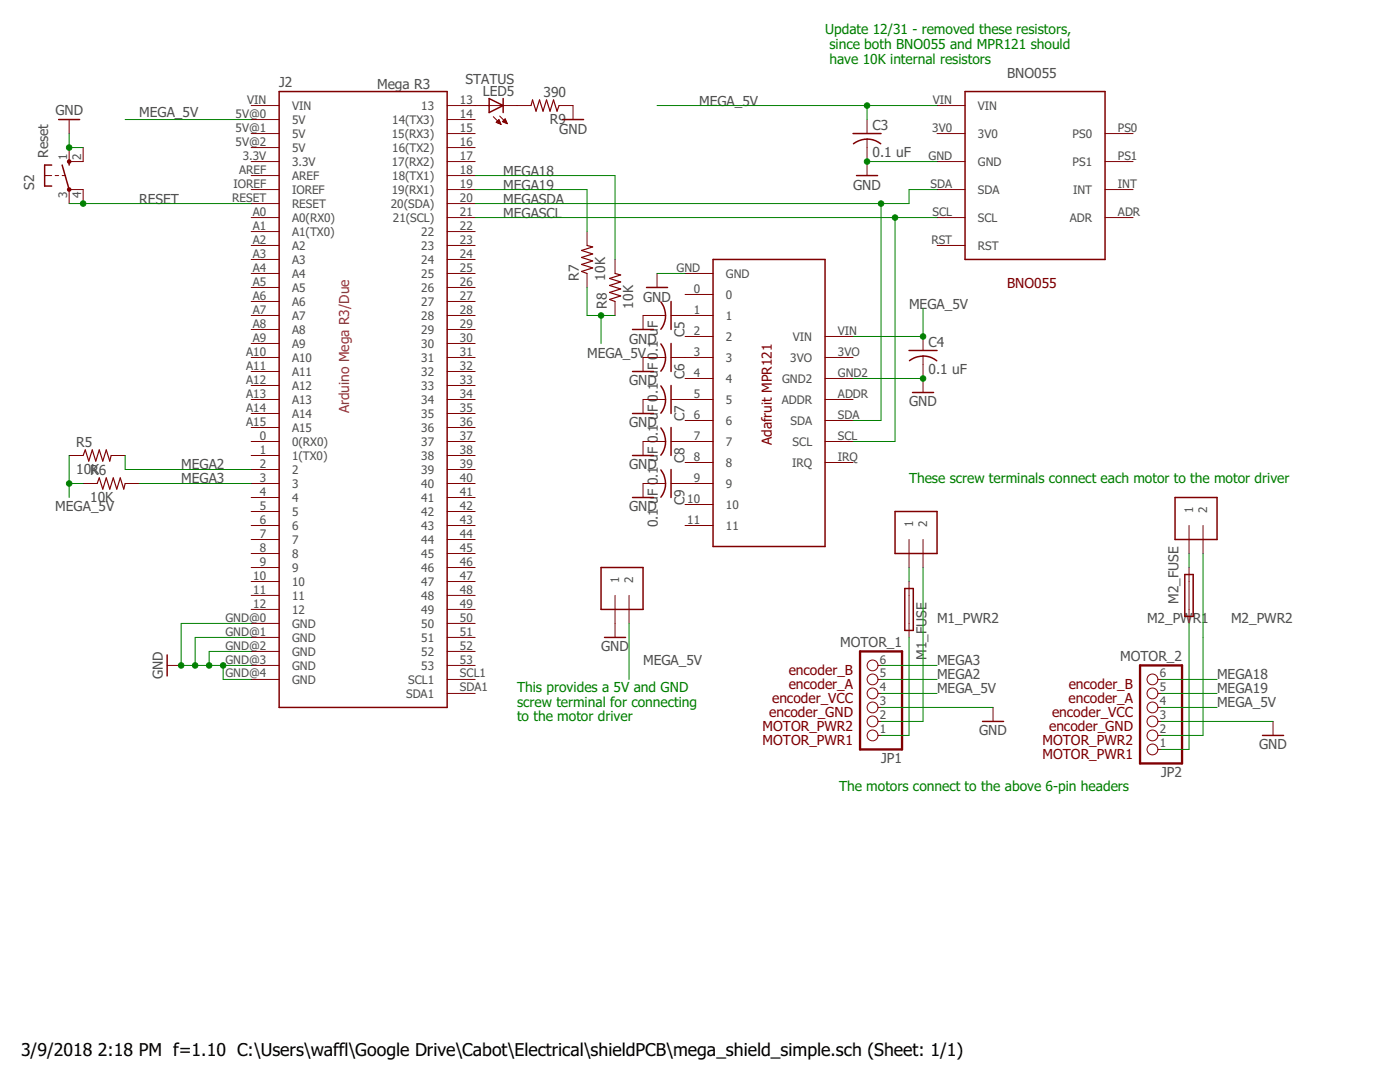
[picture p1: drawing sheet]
<svg xmlns="http://www.w3.org/2000/svg" width="279mm" height="216mm" viewBox="0 0 279 216" stroke-linecap="round" stroke-linejoin="round" font-family="sans-serif">
<g fill="none" stroke="#800000" stroke-width=".3">
<path d="M55.7 18.3h33.5v122.9h-33.5zM97.6 19.7l2.8 1.4-2.8 1.4zM100.4 19.7v2.8M192.6 18.3h27.9v33.5h-27.9zM10.3 32.9h-1.4v4.2h1.4M11.7 23.9h4.2M12.4 32.9l1.4 4.9M13.8 32.2v.7M112.3 23.9h4.2M170.2 26.6h5.6M170.9 35h4.2M173 27.7a4.4 4.4 0 0 1 2.8 1"/>
<path d="M173 27.8a4.5 4.5 0 0 0-2.7 .9M129 57.4h4.2M142.3 51.8h22.4v57.3h-22.4zM126.2 65.7h4.2M126.2 74.1h4.2M131.9 60.2a4.5 4.5 0 0 1 0 5.5M131.9 68.6a4.4 4.4 0 0 1 0 5.5M131.9 77a4.4 4.4 0 0 1 0 5.4M133.9 60.2v5.5M133.9 68.5v5.6M133.9 76.9v5.6M181.4 69.9h5.6"/>
<path d="M181.5 72a4.4 4.4 0 0 1 5.4 0M182.1 78.3h4.2M126.2 82.5h4.2M126.2 90.9h4.2M126.2 99.3h4.2M131.9 85.4a4.4 4.4 0 0 1 0 5.4M131.9 93.8a4.4 4.4 0 0 1 0 5.4M133.9 85.3v5.6M133.9 93.7v5.6M234.5 99.3h8.4v8.4h-8.4zM120 113.2h8.3v8.4h-8.3zM178.6 102.1h8.4v8.3h-8.4z"/>
<path d="M180.6 117.4h1.7v8.4h-1.7zM236.5 114.6h1.6v8.4h-1.6zM33.4 130.7v4.2M120.6 127.2h4.2M196.1 144h4.2M252 146.7h4.2"/>
</g>
<g fill="none" stroke="#800000" stroke-width=".2">
<path d="M8.9 35h1.4M11 35h.7M12.4 35h.7M13.8 29.4v2.8h2.8v-2.8M13.8 23.9v2.7M50.1 23.9h5.6M50.1 26.6h5.6M50.1 29.4h5.6M50.1 32.2h5.6M50.1 35h5.6M50.1 21.1h5.6M50.1 37.8h5.6"/>
<path d="M89.2 23.9h5.6M89.2 26.6h5.6M89.2 29.4h5.6M89.2 32.2h5.6M89.2 35h5.6M89.2 21.1h16.8M89.2 37.8h5.6M98.4 23.3l1.6 1.5M99 24.4l.6-.5 .4 .9zM99.1 24.4h.7M99.2 24.2h.5M99.2 24.5h.6"/>
<path d="M99.3 24.1h.4M99.5 24h.1M99.5 24.6h.4M99.7 23.2l1.5 1.5M99.9 24.8h.1M100.3 24.2h.7M100.4 24.1h.6M100.5 24.4h.6M100.6 24h.3M100.7 23.8h.2M100.8 24.5h.4M100.8 23.7l.4 1-.9-.4z"/>
<path d="M101.1 24.6h.1M111.6 21.1h2.8v2.8M173 23.9v2.7M173 27.8v7.2M187 26.6h5.6M187 32.2h5.6M187 21.1h5.6M187 37.8h5.6M220.5 26.6h5.6M220.5 32.2h5.6M220.5 37.8h5.6M13.8 40.6v-2.8h2.8v2.8"/>
<path d="M50.1 40.6h5.6M50.1 43.4h5.6M50.1 46.2h5.6M50.1 49h5.6M50.1 51.8h5.6M50.1 54.6h5.6M50.1 57.4h5.6M89.2 40.6h5.6M89.2 43.4h5.6M89.2 46.2h5.6M89.2 49h5.6M89.2 51.8h5.6"/>
<path d="M89.2 54.6h5.6M89.2 57.4h5.6M117.2 46.2v2.8M117.2 54.6v2.8M122.7 51.8v2.8M131.1 54.6v2.8M136.7 54.6h5.6M136.7 58.8h5.6M187 43.4h5.6M187 49h5.6M220.5 43.4h5.6M50.1 60.2h5.6"/>
<path d="M50.1 62.9h5.6M50.1 65.7h5.6M50.1 68.5h5.6M50.1 71.3h5.6M50.1 74.1h5.6M50.1 76.9h5.6M50.1 79.7h5.6M89.2 60.2h5.6M89.2 62.9h5.6M89.2 65.7h5.6M89.2 68.5h5.6M89.2 71.3h5.6"/>
<path d="M89.2 74.1h5.6M89.2 76.9h5.6M89.2 79.7h5.6M122.7 60.2v2.7M132.8 62.9h-4.5v2.8M132.8 71.3h-4.5v2.8M132.8 79.7h-4.5v2.8M133.9 62.9h8.4M133.9 71.3h8.4M133.9 79.7h8.4M136.7 67.1h5.6M136.7 75.5h5.6"/>
<path d="M164.7 71.3h5.5M164.7 79.7h5.5M164.7 67.1h5.5M164.7 75.5h5.5M184.2 67.1v2.8M184.2 71.1v7.2M13.8 90.9h2.8M16.6 96.5h2.8M22.2 90.9h2.8M25 96.5h2.8M50.1 82.5h5.6M50.1 85.3h5.6"/>
<path d="M50.1 90.9h5.6M50.1 93.7h5.6M50.1 96.5h5.6M50.1 99.3h5.6M50.1 88.1h5.6M89.2 82.5h5.6M89.2 85.3h5.6M89.2 90.9h5.6M89.2 93.7h5.6M89.2 96.5h5.6M89.2 99.3h5.6M89.2 88.1h5.6"/>
<path d="M132.8 96.5h-4.5v2.8M132.8 88.1h-4.5v2.8M133.9 96.5h8.4M133.9 88.1h8.4M136.7 83.9h5.6M136.7 92.3h5.6M164.7 88.1h5.5M164.7 83.9h5.5M164.7 92.3h5.5M50.1 102.1h5.6M50.1 104.9h5.6M50.1 107.7h5.6"/>
<path d="M50.1 110.4h5.6M50.1 113.2h5.6M50.1 116h5.6M50.1 118.8h5.6M89.2 102.1h5.6M89.2 104.9h5.6M89.2 107.7h5.6M89.2 110.4h5.6M89.2 113.2h5.6M89.2 116h5.6M89.2 118.8h5.6M122.7 118.8v8.4"/>
<path d="M125.5 118.8v5.6M136.7 104.9h5.6M136.7 100.7h5.6M181.4 107.7v5.5M181.4 116v11.2M184.2 107.7v5.5M237.3 104.9v5.5M237.3 113.2v11.2M240.1 104.9v5.5M33.4 132.8h2.8M50.1 135.6h5.6M50.1 121.6h5.6"/>
<path d="M50.1 124.4h5.6M50.1 127.2h5.6M50.1 130h5.6M50.1 132.8h5.6M89.2 135.6h5.6M89.2 121.6h5.6M89.2 124.4h5.6M89.2 127.2h5.6M89.2 130h5.6M89.2 132.8h5.6M89.2 138.4h5.6M175.2 135.6h.6"/>
<path d="M175.2 132.8h.6M175.2 138.4h.6M231.1 135.6h.6M231.1 138.4h.6M175.2 146.7h.6M175.2 144h.6M175.2 141.2h.6M198.2 141.2v2.8M231.1 146.7h.6M231.1 144h.6M231.1 141.2h.6M231.1 149.5h.6"/>
<path d="M254.1 144v2.7"/>
<circle cx="174.1" cy="132.8" r="1.08"/>
<circle cx="174.1" cy="135.6" r="1.08"/>
<circle cx="174.1" cy="138.4" r="1.08"/>
<circle cx="230" cy="138.4" r="1.08"/>
<circle cx="230" cy="135.6" r="1.08"/>
<circle cx="174.1" cy="144" r="1.08"/>
<circle cx="174.1" cy="141.2" r="1.08"/>
<circle cx="174.1" cy="146.7" r="1.08"/>
<circle cx="230" cy="149.5" r="1.08"/>
<circle cx="230" cy="141.2" r="1.08"/>
<circle cx="230" cy="144" r="1.08"/>
<circle cx="230" cy="146.7" r="1.08"/>
</g>
<path d="M106 21.1l.3-1.2 .7 2.3 .7-2.3 .7 2.3 .7-2.3 .7 2.3 .7-2.3 .7 2.3 .4-1.1M117.2 49l1.1 .3-2.2 .7 2.2 .7-2.2 .7 2.2 .7-2.2 .7 2.2 .7-2.2 .7 1.1 .4M122.7 54.6l1.2 .3-2.3 .7 2.3 .7-2.3 .7 2.3 .7-2.3 .7 2.3 .7-2.3 .7 1.1 .4M16.6 90.9l.4-1.1 .7 2.2 .7-2.2 .7 2.2 .7-2.2 .7 2.2 .7-2.2 .7 2.2 .3-1.1M19.4 96.5l.4-1.1 .7 2.2 .7-2.2 .7 2.2 .7-2.2 .7 2.2 .7-2.2 .7 2.2 .3-1.1" fill="none" stroke="#800000" stroke-width=".23"/>
<g fill="#800000" stroke="#800000" stroke-width=".2">
<circle cx="13.8" cy="37.8" r=".36"/>
<circle cx="13.8" cy="32.2" r=".37"/>
</g>
<path d="M171.6 130h8.4v19.5h-8.4zM227.5 132.8h8.4v19.5h-8.4z" fill="none" stroke="#800000" stroke-width=".47"/>
<g fill="none" stroke="#008000" stroke-width=".2">
<path d="M13.8 26.6v2.8h2.8M25 23.9h25.1M94.8 37.8h22.4v8.4M94.8 35h27.9v16.8M131.1 21.1h55.9M173 32.2h14M173 21.1v2.8M187 37.8h-5.6v2.8h-86.6M13.8 40.6h36.3M94.8 43.4h92.2M117.2 57.4v5.5h5.5M131.1 54.6h5.6"/>
<path d="M175.8 40.6v43.3h-5.6M178.6 43.4v44.7h-8.4M120 62.9v5.6M170.2 75.5h14M184.2 61.6v5.5h-14M13.8 90.9v8.4M13.8 96.5h2.8M25 90.9v2.8h25.1M27.8 96.5h22.3M181.4 113.2v2.8M184.2 113.2v30.8h-8.4M237.3 110.4v2.8"/>
<path d="M240.1 110.4v36.3h-8.4M44.5 132.8v2.8h5.6M50.1 124.4h-13.9v8.4h13.9M50.1 130h-8.4v2.8M50.1 127.2h-11.2v5.6M125.5 124.4v11.2M175.8 132.8h11.2M175.8 135.6h11.2M175.8 138.4h11.2M181.4 127.2v19.5h-5.6M231.7 135.6h11.2M231.7 138.4h11.2"/>
<path d="M237.3 124.4v25.1h-5.6M175.8 141.2h22.4M231.7 141.2h11.2M231.7 144h22.4"/>
</g>
<g fill="#008000" stroke="#008000" stroke-width=".2">
<circle cx="44.5" cy="132.8" r=".55"/>
<circle cx="41.7" cy="132.8" r=".55"/>
<circle cx="38.9" cy="132.8" r=".55"/>
<circle cx="36.2" cy="132.8" r=".55"/>
<circle cx="173" cy="32.2" r=".55"/>
<circle cx="13.8" cy="29.4" r=".55"/>
<circle cx="184.2" cy="75.5" r=".55"/>
<circle cx="175.8" cy="40.6" r=".55"/>
<circle cx="16.6" cy="40.6" r=".55"/>
<circle cx="178.6" cy="43.4" r=".55"/>
<circle cx="173" cy="21.1" r=".55"/>
<circle cx="13.8" cy="96.5" r=".55"/>
<circle cx="120" cy="62.9" r=".55"/>
<circle cx="184.2" cy="67.1" r=".55"/>
</g>
<g font-size="3.5">
<text x="4.2" y="210.7">3/9/2018</text>
<text x="19.6" y="210.7">2:18 PM f=1.10 C:\Users\waffl\Google Drive\Cabot\Electrical\shieldPCB\mega_shield_simple.sch (Sheet: 1/1)</text>
</g>
<g font-size="2.8" fill="#008000">
<text x="164.7" y="6.8">Update 12/31 - removed these resistors,</text>
<text x="165.5" y="9.7">since both BNO055 and MPR121 should</text>
<text x="165.5" y="12.7">have 10K internal resistors</text>
<text x="181.4" y="96.5">These screw terminals connect each motor to the motor driver</text>
<text x="103.2" y="138.1">This provides a 5V and GND</text>
<text x="103.2" y="141">screw terminal for connecting</text>
<text x="103.2" y="144">to the motor driver</text>
<text x="167.5" y="157.9">The motors connect to the above 6-pin headers</text>
</g>
<g font-size="2.8" fill="#505050">
<text x="55.7" y="17.4">J2</text>
<text x="75.3" y="17.7">Mega R3</text>
<text x="92.9" y="16.7">STATUS</text>
<text x="201" y="15.5">BNO055</text>
<text x="11" y="23">GND</text>
<text x="27.8" y="23.3">MEGA_5V</text>
<text x="96.4" y="19.1">LED5</text>
<text x="108.5" y="19.4">390</text>
<text x="139.5" y="21.1">MEGA_5V</text>
<text x="109.8" y="24.7">R9</text>
<text x="111.6" y="26.6">GND</text>
<text x="174.2" y="25.9">C3</text>
<text x="9.6" y="31.5" transform="rotate(-90 9.6 31.5)">Reset</text>
<text x="100.4" y="35">MEGA18</text>
<text x="174.2" y="31.3">0.1 uF</text>
<text x="6.8" y="37.8" transform="rotate(-90 6.8 37.8)">S2</text>
<text x="27.8" y="40.6">RESET</text>
<text x="100.4" y="40.6">MEGASDA</text>
<text x="100.4" y="37.8">MEGA19</text>
<text x="170.2" y="37.8">GND</text>
<text x="100.4" y="43.4">MEGASCL</text>
<text x="115.5" y="56" transform="rotate(-90 115.5 56)">R7</text>
<text x="120.8" y="56" transform="rotate(-90 120.8 56)">10K</text>
<text x="121.1" y="61.6" transform="rotate(-90 121.1 61.6)">R8</text>
<text x="126.4" y="61.6" transform="rotate(-90 126.4 61.6)">10K</text>
<text x="128.3" y="60.2">GND</text>
<text x="181.4" y="61.6">MEGA_5V</text>
<text x="117.2" y="71.3">MEGA_5V</text>
<text x="125.5" y="68.5">GND</text>
<text x="136.6" y="67.2" transform="rotate(-90 136.6 67.2)">C5</text>
<text x="185.3" y="69.2">C4</text>
<text x="125.5" y="76.9">GND</text>
<text x="136.6" y="75.6" transform="rotate(-90 136.6 75.6)">C6</text>
<text x="185.3" y="74.5">0.1 uF</text>
<text x="136.6" y="84" transform="rotate(-90 136.6 84)">C7</text>
<text x="181.4" y="81.1">GND</text>
<text x="15.2" y="89.2">R5</text>
<text x="125.5" y="85.3">GND</text>
<text x="15.2" y="94.5">10R6</text>
<text x="18.2" y="94.5">K</text>
<text x="36.2" y="93.7">MEGA2</text>
<text x="125.5" y="93.7">GND</text>
<text x="136.6" y="92.4" transform="rotate(-90 136.6 92.4)">C8</text>
<text x="18" y="100.1">10K</text>
<text x="36.2" y="96.5">MEGA3</text>
<text x="136.6" y="100.7" transform="rotate(-90 136.6 100.7)">C9</text>
<text x="11" y="102.1">MEGA_5V</text>
<text x="125.5" y="102.1">GND</text>
<text x="131.3" y="105.3" transform="rotate(-90 131.3 105.3)">0.1 uF 0.1 uF 0.1 uF 0.1 uF 0.1 uF</text>
<text x="187" y="124.4">M1_PWR2</text>
<text x="228.9" y="124.4">M2_PW</text>
<text x="235.2" y="120.5" transform="rotate(-90 235.2 120.5)">M2_FUSE</text>
<text x="238" y="124.4">R1</text>
<text x="245.7" y="124.4">M2_PWR2</text>
<text x="120" y="130">GND</text>
<text x="167.7" y="129.1">MOTOR_1</text>
<text x="184.9" y="131.6" transform="rotate(-90 184.9 131.6)">M1_FUSE</text>
<text x="223.6" y="131.9">MOTOR_2</text>
<text x="32.5" y="135.5" transform="rotate(-90 32.5 135.5)">GND</text>
<text x="128.3" y="132.8">MEGA_5V</text>
<text x="187" y="135.6">MEGA2</text>
<text x="187" y="132.8">MEGA3</text>
<text x="242.9" y="135.6">MEGA18</text>
<text x="187" y="138.4">MEGA_5V</text>
<text x="242.9" y="138.4">MEGA19</text>
<text x="242.9" y="141.2">MEGA_5V</text>
<text x="195.4" y="146.8">GND</text>
<text x="251.3" y="149.5">GND</text>
<text x="175.9" y="152.2">JP1</text>
<text x="231.7" y="155">JP2</text>
</g>
<g font-size="2.8" fill="#800000">
<text x="201" y="57.4">BNO055</text>
<text x="154" y="88.8" transform="rotate(-90 154 88.8)">Adafruit MPR121</text>
<text x="157.4" y="137.5">encoder_A</text>
<text x="157.4" y="134.7">encoder_B</text>
<text x="213.3" y="137.5">encoder_B</text>
<text x="153.5" y="143.1">encoder_GND</text>
<text x="154.1" y="140.3">encoder_VCC</text>
<text x="210" y="143.1">encoder_VCC</text>
<text x="213.3" y="140.3">encoder_A</text>
<text x="152.2" y="148.7">MOTOR_PWR1</text>
<text x="152.2" y="145.9">MOTOR_PWR2</text>
<text x="208.1" y="148.7">MOTOR_PWR2</text>
<text x="209.4" y="145.9">encoder_GND</text>
<text x="208.1" y="151.5">MOTOR_PWR1</text>
</g>
<text font-size="2.8" fill="#800080" x="69.7" y="82.5" transform="rotate(-90 69.7 82.5)">Arduino Mega R3/Due</text>
<g font-size="2.3" fill="#505050">
<text x="47" y="23.5">5V@0</text>
<text x="49.3" y="20.7">VIN</text>
<text x="58.3" y="21.9">VIN</text>
<text x="84.1" y="21.9">13</text>
<text x="91.8" y="20.7">13</text>
<text x="91.8" y="23.5">14</text>
<text x="186.2" y="20.7">VIN</text>
<text x="195.2" y="21.9">VIN</text>
<text x="47" y="26.3">5V@1</text>
<text x="47" y="29">5V@2</text>
<text x="58.3" y="24.7">5V</text>
<text x="58.3" y="27.5">5V</text>
<text x="78.2" y="27.5">15(RX3)</text>
<text x="78.3" y="24.7">14(TX3)</text>
<text x="91.8" y="29">16</text>
<text x="91.8" y="26.3">15</text>
<text x="186" y="26.3">3V0</text>
<text x="195.2" y="27.5">3V0</text>
<text x="214.1" y="27.5">PS0</text>
<text x="223.1" y="26.3">PS0</text>
<text x="13.4" y="31.8" transform="rotate(-90 13.4 31.8)">1</text>
<text x="16.2" y="31.8" transform="rotate(-90 16.2 31.8)">2</text>
<text x="47.7" y="34.6">AREF</text>
<text x="48.4" y="31.8">3.3V</text>
<text x="58.3" y="30.3">5V</text>
<text x="58.3" y="33.1">3.3V</text>
<text x="58.3" y="35.9">AREF</text>
<text x="78.2" y="33.1">17(RX2)</text>
<text x="78.3" y="30.3">16(TX2)</text>
<text x="78.3" y="35.9">18(TX1)</text>
<text x="91.8" y="31.8">17</text>
<text x="91.8" y="34.6">18</text>
<text x="185.3" y="31.8">GND</text>
<text x="195.2" y="33.1">GND</text>
<text x="214.1" y="33.1">PS1</text>
<text x="223.1" y="31.8">PS1</text>
<text x="13.4" y="39.5" transform="rotate(-90 13.4 39.5)">3</text>
<text x="16.2" y="39.5" transform="rotate(-90 16.2 39.5)">4</text>
<text x="46.4" y="40.2">RESET</text>
<text x="46.6" y="37.4">IOREF</text>
<text x="58.3" y="41.4">RESET</text>
<text x="58.3" y="38.7">IOREF</text>
<text x="78" y="41.4">20(SDA)</text>
<text x="78.2" y="38.7">19(RX1)</text>
<text x="91.8" y="40.2">20</text>
<text x="91.8" y="37.4">19</text>
<text x="185.7" y="37.4">SDA</text>
<text x="195.2" y="38.7">SDA</text>
<text x="214.2" y="38.7">INT</text>
<text x="223.1" y="37.4">INT</text>
<text x="50.4" y="43">A0</text>
<text x="50.4" y="45.8">A1</text>
<text x="58.3" y="44.2">A0(RX0)</text>
<text x="58.3" y="47">A1(TX0)</text>
<text x="78.4" y="44.2">21(SCL)</text>
<text x="84.1" y="47">22</text>
<text x="91.8" y="45.8">22</text>
<text x="91.8" y="43">21</text>
<text x="186.1" y="43">SCL</text>
<text x="195.2" y="44.2">SCL</text>
<text x="213.5" y="44.2">ADR</text>
<text x="223.1" y="43">ADR</text>
<text x="50.4" y="48.6">A2</text>
<text x="50.4" y="51.4">A3</text>
<text x="58.3" y="49.8">A2</text>
<text x="58.3" y="52.6">A3</text>
<text x="84.1" y="49.8">23</text>
<text x="84.1" y="52.6">24</text>
<text x="91.8" y="48.6">23</text>
<text x="91.8" y="51.4">24</text>
<text x="185.9" y="48.6">RST</text>
<text x="195.2" y="49.8">RST</text>
<text x="50.4" y="54.2">A4</text>
<text x="50.4" y="57">A5</text>
<text x="50.4" y="59.8">A6</text>
<text x="58.3" y="55.4">A4</text>
<text x="58.3" y="58.2">A5</text>
<text x="84.1" y="55.4">25</text>
<text x="84.1" y="58.2">26</text>
<text x="91.8" y="54.2">25</text>
<text x="91.8" y="57">26</text>
<text x="91.8" y="59.8">27</text>
<text x="135" y="54.2">GND</text>
<text x="138.4" y="58.4">0</text>
<text x="144.9" y="55.4">GND</text>
<text x="144.9" y="59.6">0</text>
<text x="50.4" y="62.6">A7</text>
<text x="50.4" y="65.4">A8</text>
<text x="58.3" y="61">A6</text>
<text x="58.3" y="63.8">A7</text>
<text x="84.1" y="61">27</text>
<text x="84.1" y="63.8">28</text>
<text x="91.8" y="62.6">28</text>
<text x="91.8" y="65.4">29</text>
<text x="138.4" y="62.6">1</text>
<text x="144.9" y="63.8">1</text>
<text x="49.1" y="70.9">A10</text>
<text x="50.4" y="68.2">A9</text>
<text x="58.3" y="66.6">A8</text>
<text x="58.3" y="69.4">A9</text>
<text x="84.1" y="66.6">29</text>
<text x="84.1" y="69.4">30</text>
<text x="91.8" y="68.2">30</text>
<text x="91.8" y="70.9">31</text>
<text x="138.4" y="66.8">2</text>
<text x="138.4" y="70.9">3</text>
<text x="144.9" y="68">2</text>
<text x="158.3" y="68">VIN</text>
<text x="167.2" y="66.8">VIN</text>
<text x="167.2" y="70.9">3VO</text>
<text x="49.1" y="73.7">A11</text>
<text x="49.1" y="76.5">A12</text>
<text x="58.3" y="72.2">A10</text>
<text x="58.3" y="75">A11</text>
<text x="58.3" y="77.8">A12</text>
<text x="84.1" y="72.2">31</text>
<text x="84.1" y="75">32</text>
<text x="84.1" y="77.8">33</text>
<text x="91.8" y="73.7">32</text>
<text x="91.8" y="76.5">33</text>
<text x="138.4" y="75.1">4</text>
<text x="144.9" y="72.2">3</text>
<text x="144.9" y="76.4">4</text>
<text x="156.1" y="76.4">GND2</text>
<text x="157.7" y="72.2">3VO</text>
<text x="167.2" y="75.1">GND2</text>
<text x="49.1" y="79.3">A13</text>
<text x="49.1" y="82.1">A14</text>
<text x="58.3" y="80.6">A13</text>
<text x="58.3" y="83.3">A14</text>
<text x="84.1" y="80.5">34</text>
<text x="84.1" y="83.3">35</text>
<text x="91.8" y="79.3">34</text>
<text x="91.8" y="82.1">35</text>
<text x="138.4" y="79.3">5</text>
<text x="138.4" y="83.5">6</text>
<text x="144.9" y="80.6">5</text>
<text x="156" y="80.5">ADDR</text>
<text x="167.2" y="79.3">ADDR</text>
<text x="167.2" y="83.5">SDA</text>
<text x="49.1" y="84.9">A15</text>
<text x="51.8" y="87.7">0</text>
<text x="58.3" y="86.1">A15</text>
<text x="58.3" y="88.9">0(RX0)</text>
<text x="84.1" y="86.1">36</text>
<text x="84.1" y="88.9">37</text>
<text x="91.8" y="84.9">36</text>
<text x="91.8" y="87.7">37</text>
<text x="138.4" y="87.7">7</text>
<text x="144.9" y="84.7">6</text>
<text x="144.9" y="88.9">7</text>
<text x="157.8" y="84.7">SDA</text>
<text x="158.2" y="88.9">SCL</text>
<text x="167.2" y="87.7">SCL</text>
<text x="51.8" y="90.5">1</text>
<text x="51.8" y="93.3">2</text>
<text x="58.3" y="91.7">1(TX0)</text>
<text x="58.3" y="94.5">2</text>
<text x="84.1" y="91.7">38</text>
<text x="84.1" y="94.5">39</text>
<text x="91.8" y="90.5">38</text>
<text x="91.8" y="93.3">39</text>
<text x="138.4" y="91.9">8</text>
<text x="144.9" y="93.1">8</text>
<text x="158.1" y="93.1">IRQ</text>
<text x="167.2" y="91.9">IRQ</text>
<text x="51.8" y="96.1">3</text>
<text x="51.8" y="98.9">4</text>
<text x="51.8" y="101.7">5</text>
<text x="58.3" y="97.3">3</text>
<text x="58.3" y="100.1">4</text>
<text x="84.1" y="97.3">40</text>
<text x="84.1" y="100.1">41</text>
<text x="91.8" y="96.1">40</text>
<text x="91.8" y="98.9">41</text>
<text x="91.8" y="101.7">42</text>
<text x="137.2" y="100.3">10</text>
<text x="138.4" y="96.1">9</text>
<text x="144.9" y="97.3">9</text>
<text x="144.9" y="101.5">10</text>
<text x="51.8" y="104.5">6</text>
<text x="51.8" y="107.3">7</text>
<text x="58.3" y="102.9">5</text>
<text x="58.3" y="105.7">6</text>
<text x="84.1" y="102.9">42</text>
<text x="84.1" y="105.7">43</text>
<text x="91.8" y="104.5">43</text>
<text x="91.8" y="107.3">44</text>
<text x="137.2" y="104.5">11</text>
<text x="144.9" y="105.7">11</text>
<text x="182.3" y="105.1" transform="rotate(-90 182.3 105.1)">1</text>
<text x="185.1" y="105.1" transform="rotate(-90 185.1 105.1)">2</text>
<text x="238.1" y="102.3" transform="rotate(-90 238.1 102.3)">1</text>
<text x="240.9" y="102.3" transform="rotate(-90 240.9 102.3)">2</text>
<text x="51.8" y="110">8</text>
<text x="51.8" y="112.8">9</text>
<text x="58.3" y="108.5">7</text>
<text x="58.3" y="111.3">8</text>
<text x="84.1" y="108.5">44</text>
<text x="84.1" y="111.3">45</text>
<text x="91.8" y="110">45</text>
<text x="91.8" y="112.8">46</text>
<text x="50.6" y="115.6">10</text>
<text x="50.6" y="118.4">11</text>
<text x="58.3" y="114.1">9</text>
<text x="58.3" y="116.9">10</text>
<text x="58.3" y="119.7">11</text>
<text x="84.1" y="114.1">46</text>
<text x="84.1" y="116.9">47</text>
<text x="84.1" y="119.7">48</text>
<text x="91.8" y="115.6">47</text>
<text x="91.8" y="118.4">48</text>
<text x="123.6" y="116.2" transform="rotate(-90 123.6 116.2)">1</text>
<text x="126.4" y="116.2" transform="rotate(-90 126.4 116.2)">2</text>
<text x="45" y="124">GND@0</text>
<text x="50.6" y="121.2">12</text>
<text x="58.3" y="122.4">12</text>
<text x="58.3" y="125.2">GND</text>
<text x="84.1" y="125.2">50</text>
<text x="84.1" y="122.4">49</text>
<text x="91.8" y="124">50</text>
<text x="91.8" y="121.2">49</text>
<text x="45" y="126.8">GND@1</text>
<text x="45" y="129.6">GND@2</text>
<text x="58.3" y="128">GND</text>
<text x="58.3" y="130.8">GND</text>
<text x="84.1" y="130.8">52</text>
<text x="84.1" y="128">51</text>
<text x="91.8" y="129.6">52</text>
<text x="91.8" y="126.8">51</text>
<text x="45" y="135.2">GND@4</text>
<text x="45" y="132.4">GND@3</text>
<text x="58.3" y="136.4">GND</text>
<text x="58.3" y="133.6">GND</text>
<text x="81.5" y="136.4">SCL1</text>
<text x="84.1" y="133.6">53</text>
<text x="91.8" y="132.4">53</text>
<text x="91.8" y="135.2">SCL1</text>
<text x="91.8" y="138">SDA1</text>
<text x="175.6" y="138">4</text>
<text x="175.6" y="135.2">5</text>
<text x="175.6" y="132.4">6</text>
<text x="231.5" y="138">5</text>
<text x="231.5" y="135.2">6</text>
<text x="81.1" y="139.2">SDA1</text>
<text x="175.6" y="143.6">2</text>
<text x="175.6" y="140.8">3</text>
<text x="231.5" y="143.6">3</text>
<text x="231.5" y="140.8">4</text>
<text x="175.6" y="146.4">1</text>
<text x="231.5" y="149.2">1</text>
<text x="231.5" y="146.4">2</text>
</g>
</svg>
